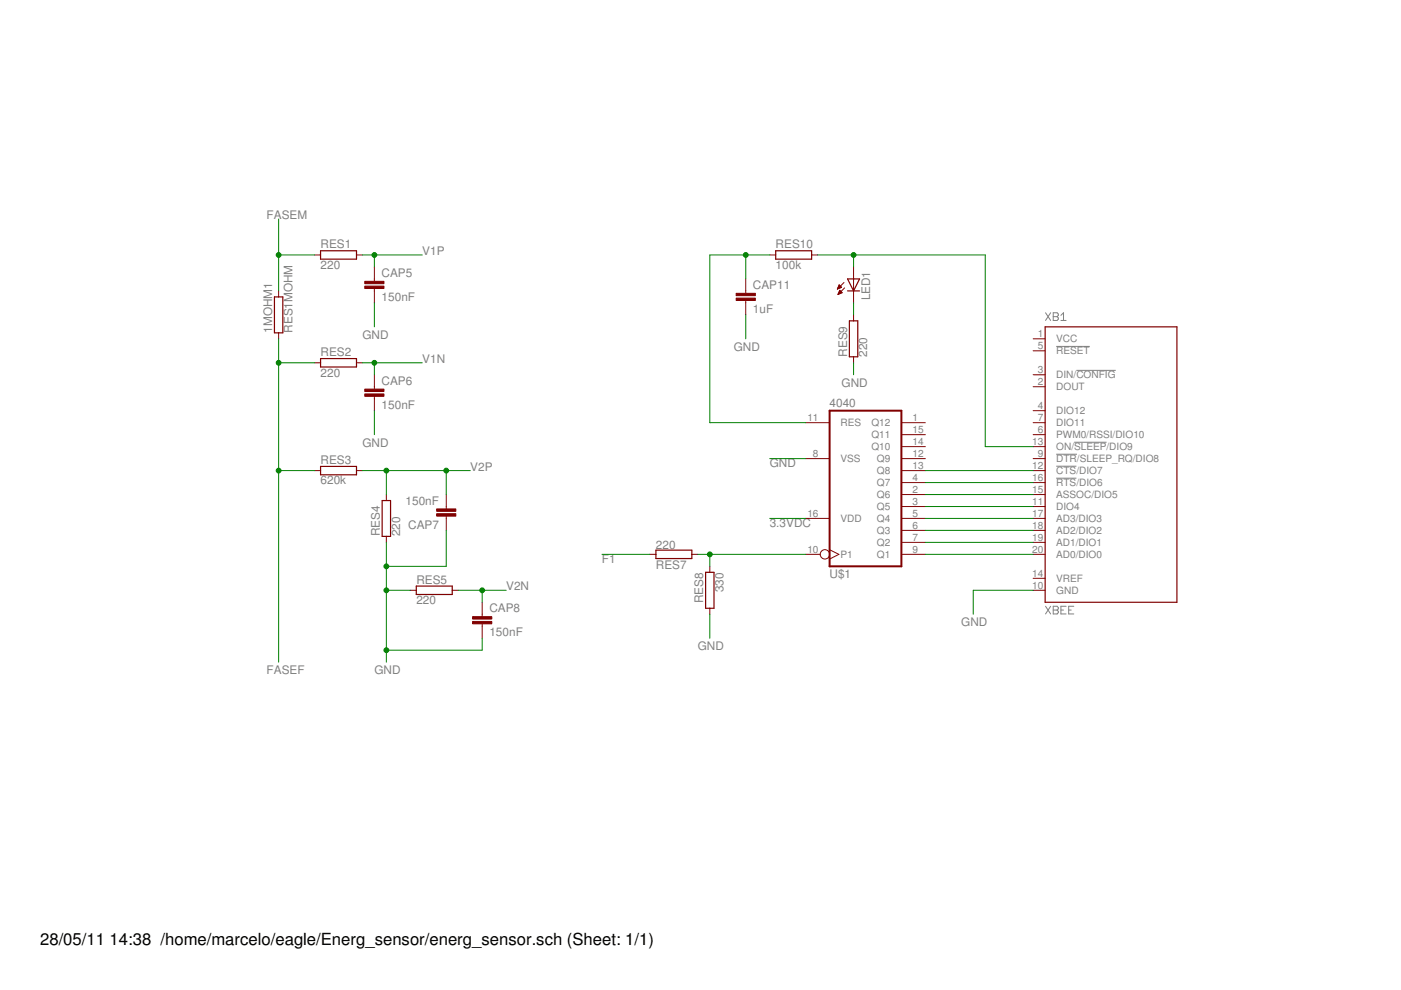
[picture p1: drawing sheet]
<svg xmlns="http://www.w3.org/2000/svg" width="297mm" height="210mm" viewBox="0 0 297 210" stroke-linecap="round" stroke-linejoin="round" font-family="sans-serif">
<g fill="#808080" stroke="#808080" stroke-width=".21">
<path d="M221.7 128.5l1.1 1.7z"/>
<path d="M222.8 128.5l-1.1 1.7z"/>
<path d="M223.3 128.5v1.7z"/>
<path d="M223.3 128.5h.8z"/>
<path d="M224.1 128.5l.3 .3z"/>
<path d="M224.4 128.8v.3z"/>
<path d="M224.1 129.3l.3-.2z"/>
<path d="M224.1 129.3l.3 .3z"/>
<path d="M224.4 129.6v.3z"/>
<path d="M224.4 129.9l-.3 .3z"/>
<path d="M223.3 130.2h.8z"/>
<path d="M223.3 129.3h.8z"/>
<path d="M224.9 128.5h1.1z"/>
<path d="M224.9 128.5v1.7z"/>
<path d="M224.9 130.2h1.1z"/>
<path d="M224.9 129.3h.6z"/>
<path d="M226.6 128.5h1.1z"/>
<path d="M226.6 128.5v1.7z"/>
<path d="M226.6 130.2h1.1z"/>
<path d="M226.6 129.3h.5z"/>
<path d="M221.7 66.3l1.1 1.6z"/>
<path d="M222.8 66.3l-1.1 1.6z"/>
<path d="M223.3 66.3v1.6z"/>
<path d="M223.3 66.3h.8z"/>
<path d="M224.1 66.3l.3 .3z"/>
<path d="M224.4 66.6v.3z"/>
<path d="M224.4 66.9l-.3 .2z"/>
<path d="M224.1 67.1l.3 .3z"/>
<path d="M224.4 67.4v.3z"/>
<path d="M224.4 67.7l-.3 .2z"/>
<path d="M223.3 67.9h.8z"/>
<path d="M223.3 67.1h.8z"/>
<path d="M224.9 66.9l.6-.6z"/>
<path d="M225.5 66.3v1.6z"/>
<path d="M224.9 67.9h1.1z"/>
<path d="M228.2 78.5h8.4z"/>
<path d="M223.9 73.4h7.2z"/>
<path d="M223.9 96.3h4.4z"/>
<path d="M223.9 98.8h4.3z"/>
<path d="M227.7 93.8h6.9z"/>
<path d="M223.9 101.4h4.3z"/>
</g>
<g fill="#800000" stroke="#800000" stroke-width=".25">
<path d="M60 62.9v7.7z"/>
<path d="M59.1 62.9h.9z"/>
<path d="M58.2 62.9v7.7z"/>
<path d="M59.1 70.6h.9z"/>
<path d="M58.2 62.9h.9z"/>
<path d="M58.2 70.6h.9z"/>
<path d="M68 54.9h7.6z"/>
<path d="M75.6 54.1v.8z"/>
<path d="M68 53.2h7.6z"/>
<path d="M68 54.1v.8z"/>
<path d="M75.6 53.2v.9z"/>
<path d="M68 53.2v.9z"/>
<path d="M68 77.8h7.6z"/>
<path d="M75.6 76.9v.9z"/>
<path d="M68 76h7.6z"/>
<path d="M68 76.9v.9z"/>
<path d="M75.6 76v.9z"/>
<path d="M68 76v.9z"/>
<path d="M68 100.7h7.6z"/>
<path d="M75.6 99.8v.9z"/>
<path d="M68 98.9h7.6z"/>
<path d="M68 99.8v.9z"/>
<path d="M75.6 98.9v.9z"/>
<path d="M68 98.9v.9z"/>
<path d="M82.8 106.1v7.6z"/>
<path d="M81.9 106.1h.9z"/>
<path d="M81 106.1v7.6z"/>
<path d="M81.9 113.7h.9z"/>
<path d="M81 106.1h.9z"/>
<path d="M81 113.7h.9z"/>
<path d="M88.3 126h7.6z"/>
<path d="M95.9 125.2v.8z"/>
<path d="M88.3 124.3h7.6z"/>
<path d="M88.3 125.2v.8z"/>
<path d="M95.9 124.3v.9z"/>
<path d="M88.3 124.3v.9z"/>
<path d="M139.1 116.6h7.6z"/>
<path d="M146.7 116.6v.9z"/>
<path d="M139.1 118.4h7.6z"/>
<path d="M139.1 116.6v.9z"/>
<path d="M146.7 117.5v.9z"/>
<path d="M139.1 117.5v.9z"/>
<path d="M151.4 121.3v7.7z"/>
<path d="M150.5 129h.9z"/>
<path d="M149.6 121.3v7.7z"/>
<path d="M150.5 121.3h.9z"/>
<path d="M149.6 129h.9z"/>
<path d="M149.6 121.3h.9z"/>
<path d="M221.6 69.3v58.4z"/>
<path d="M221.6 127.7h27.9z"/>
<path d="M249.5 69.3v58.4z"/>
<path d="M221.6 69.3h27.9z"/>
<path d="M182.2 59.1l-1.2 2.6z"/>
<path d="M179.7 59.1l1.3 2.6z"/>
<path d="M181 61.7h1.2z"/>
<path d="M179.7 61.7h1.3z"/>
<path d="M181 59.1h1.2z"/>
<path d="M179.7 59.1h1.3z"/>
<path d="M181.9 68v7.6z"/>
<path d="M181 68h.9z"/>
<path d="M180.1 68v7.6z"/>
<path d="M181 75.6h.9z"/>
<path d="M180.1 68h.9z"/>
<path d="M180.1 75.6h.9z"/>
<path d="M164.5 54.9h7.6z"/>
<path d="M172.1 54.1v.8z"/>
<path d="M164.5 53.2h7.6z"/>
<path d="M164.5 54.1v.8z"/>
<path d="M172.1 53.2v.9z"/>
<path d="M164.5 53.2v.9z"/>
</g>
<g fill="#800000" stroke="#800000" stroke-width=".21">
<path d="M59.1 61.7v1.2z"/>
<path d="M59.1 70.6v1.2z"/>
<path d="M75.6 54.1h1.3z"/>
<path d="M66.7 54.1h1.3z"/>
<path d="M75.6 76.9h1.3z"/>
<path d="M66.7 76.9h1.3z"/>
<path d="M79.4 56.6v2.5z"/>
<path d="M79.4 61.7v2.5z"/>
<path d="M79.4 61.2v.5z"/>
<path d="M79.4 59.1v.5z"/>
<path d="M79.4 79.5v2.5z"/>
<path d="M79.4 84.5v2.6z"/>
<path d="M79.4 84v.5z"/>
<path d="M79.4 82v.5z"/>
<path d="M75.6 99.8h1.3z"/>
<path d="M66.7 99.8h1.3z"/>
<path d="M81.9 104.9v1.2z"/>
<path d="M81.9 113.7v1.3z"/>
<path d="M94.6 109.9v2.6z"/>
<path d="M94.6 104.9v2.5z"/>
<path d="M94.6 107.4v.5z"/>
<path d="M94.6 109.4v.5z"/>
<path d="M95.9 125.2h1.3z"/>
<path d="M87 125.2h1.3z"/>
<path d="M102.2 127.7v2.5z"/>
<path d="M102.2 132.8v2.5z"/>
<path d="M102.2 132.3v.5z"/>
<path d="M102.2 130.2v.5z"/>
<path d="M191.1 89.6h5.1z"/>
<path d="M191.1 104.9h5.1z"/>
<path d="M191.1 107.4h5.1z"/>
<path d="M191.1 102.3h5.1z"/>
<path d="M191.1 109.9h5.1z"/>
<path d="M191.1 112.5h5.1z"/>
<path d="M191.1 115h5.1z"/>
<path d="M191.1 117.5h5.1z"/>
<path d="M175.9 118.5l2-1z"/>
<path d="M175.9 116.6l2 .9z"/>
<path d="M170.8 117.5h3.1z"/>
<path d="M170.8 89.6h5.1z"/>
<path d="M191.1 97.2h5.1z"/>
<path d="M191.1 99.8h5.1z"/>
<path d="M191.1 94.7h5.1z"/>
<path d="M191.1 92.2h5.1z"/>
<path d="M170.8 109.9h5.1z"/>
<path d="M170.8 97.2h5.1z"/>
<path d="M146.7 117.5h1.3z"/>
<path d="M137.8 117.5h1.3z"/>
<path d="M150.5 129v1.2z"/>
<path d="M150.5 120.1v1.2z"/>
<path d="M219.1 71.8h2.5z"/>
<path d="M219.1 82h2.5z"/>
<path d="M219.1 79.5h2.5z"/>
<path d="M219.1 74.4h2.5z"/>
<path d="M219.1 92.2h2.5z"/>
<path d="M219.1 97.2h2.5z"/>
<path d="M219.1 125.2h2.5z"/>
<path d="M219.1 107.4h2.5z"/>
<path d="M219.1 99.8h2.5z"/>
<path d="M219.1 94.7h2.5z"/>
<path d="M219.1 122.6h2.5z"/>
<path d="M219.1 104.9h2.5z"/>
<path d="M219.1 102.3h2.5z"/>
<path d="M219.1 109.9h2.5z"/>
<path d="M219.1 112.5h2.5z"/>
<path d="M219.1 115h2.5z"/>
<path d="M219.1 117.5h2.5z"/>
<path d="M219.1 89.6h2.5z"/>
<path d="M219.1 87.1h2.5z"/>
<path d="M181 61.7v2.5z"/>
<path d="M181 56.6v2.5z"/>
<path d="M181 59.1v2.6z"/>
<path d="M178.9 59.9l-1.4 1.4z"/>
<path d="M179.1 61l-1.4 1.4z"/>
<path d="M177.9 60.4l-.4 .9z"/>
<path d="M177.9 60.4l.5 .5z"/>
<path d="M177.5 61.3l.9-.4z"/>
<path d="M177.6 61.1h.3z"/>
<path d="M177.6 61h.5z"/>
<path d="M177.7 60.9h.7z"/>
<path d="M177.8 60.8h.5z"/>
<path d="M177.8 60.7h.4z"/>
<path d="M177.9 60.6h.2z"/>
<path d="M178.1 61.6l-.4 .8z"/>
<path d="M178.1 61.6l.5 .5z"/>
<path d="M177.7 62.4l.9-.3z"/>
<path d="M177.7 62.4h.1z"/>
<path d="M177.8 62.3h.3z"/>
<path d="M177.8 62.1h.6z"/>
<path d="M177.8 62h.7z"/>
<path d="M177.9 61.9h.5z"/>
<path d="M177.9 61.8h.4z"/>
<path d="M178 61.6h.1z"/>
<path d="M181 66.8v1.2z"/>
<path d="M181 75.6v1.3z"/>
<path d="M172.1 54.1h1.3z"/>
<path d="M163.2 54.1h1.3z"/>
<path d="M158.1 59.1v2.6z"/>
<path d="M158.1 64.2v2.6z"/>
<path d="M158.1 63.7v.5z"/>
<path d="M158.1 61.7v.5z"/>
</g>
<g fill="#800000" stroke="#800000" stroke-width=".21">
<path d="M77.3 59.6h4.1v.6h-4.1z"/>
<path d="M77.3 60.7h4.1v.5h-4.1z"/>
<path d="M77.3 82.5h4.1v.5h-4.1z"/>
<path d="M77.3 83.5h4.1v.5h-4.1z"/>
<path d="M92.6 108.9h4v.5h-4z"/>
<path d="M92.6 107.9h4v.5h-4z"/>
<path d="M100.2 130.7h4.1v.6h-4.1z"/>
<path d="M100.2 131.8h4.1v.5h-4.1z"/>
<path d="M156.1 62.2h4v.5h-4z"/>
<path d="M156.1 63.2h4v.5h-4z"/>
</g>
<circle cx="174.9" cy="117.5" r=".99" fill="none" stroke="#800000" stroke-width=".21"/>
<g fill="#800000" stroke="#800000" stroke-width=".42">
<path d="M175.9 87.1h15.2z"/>
<path d="M191.1 87.1v33z"/>
<path d="M175.9 120.1h15.2z"/>
<path d="M175.9 87.1v33z"/>
</g>
<g fill="#008000" stroke="#008000" stroke-width=".21">
<path d="M59.1 46.4v7.7z"/>
<path d="M59.1 54.1v7.6z"/>
<path d="M59.1 54.1h7.6z"/>
<path d="M59.1 71.8v5.1z"/>
<path d="M59.1 76.9h7.6z"/>
<path d="M59.1 76.9v22.9z"/>
<path d="M59.1 99.8h7.6z"/>
<path d="M59.1 99.8v40.6z"/>
<path d="M79.4 64.2v5.1z"/>
<path d="M79.4 87.1v5.1z"/>
<path d="M94.6 112.5v7.6z"/>
<path d="M81.9 120.1h12.7z"/>
<path d="M81.9 115v5.1z"/>
<path d="M81.9 120.1v5.1z"/>
<path d="M81.9 125.2v12.7z"/>
<path d="M81.9 137.9v2.5z"/>
<path d="M81.9 125.2h5.1z"/>
<path d="M102.2 135.3v2.6z"/>
<path d="M81.9 137.9h20.3z"/>
<path d="M163.2 97.2h7.6z"/>
<path d="M150.5 130.2v5.1z"/>
<path d="M181 76.9v2.6z"/>
<path d="M158.1 66.8v5z"/>
<path d="M206.4 125.2h12.7z"/>
<path d="M206.4 125.2v5z"/>
<path d="M163.2 109.9h7.6z"/>
<path d="M76.9 54.1h2.5z"/>
<path d="M79.4 54.1v2.5z"/>
<path d="M79.4 54.1h10.1z"/>
<path d="M76.9 76.9h2.5z"/>
<path d="M79.4 76.9v2.6z"/>
<path d="M79.4 76.9h10.1z"/>
<path d="M76.9 99.8h5z"/>
<path d="M81.9 99.8v5.1z"/>
<path d="M81.9 99.8h12.7z"/>
<path d="M94.6 99.8v5.1z"/>
<path d="M94.6 99.8h5.1z"/>
<path d="M97.2 125.2h5z"/>
<path d="M102.2 125.2v2.5z"/>
<path d="M102.2 125.2h5.1z"/>
<path d="M127.6 117.5h10.2z"/>
<path d="M148 117.5h2.5z"/>
<path d="M150.5 117.5h20.3z"/>
<path d="M150.5 117.5v2.6z"/>
<path d="M196.2 117.5h22.9z"/>
<path d="M196.2 115h22.9z"/>
<path d="M196.2 112.5h22.9z"/>
<path d="M196.2 109.9h22.9z"/>
<path d="M196.2 107.4h22.9z"/>
<path d="M196.2 104.9h22.9z"/>
<path d="M196.2 102.3h22.9z"/>
<path d="M196.2 99.8h22.9z"/>
<path d="M181 64.2v2.6z"/>
<path d="M158.1 54.1h5.1z"/>
<path d="M158.1 54.1v5z"/>
<path d="M150.5 54.1h7.6z"/>
<path d="M150.5 54.1v35.5z"/>
<path d="M150.5 89.6h20.3z"/>
<path d="M173.4 54.1h7.6z"/>
<path d="M181 54.1v2.5z"/>
<path d="M181 54.1h27.9z"/>
<path d="M208.9 54.1v40.6z"/>
<path d="M208.9 94.7h10.2z"/>
<circle cx="59.1" cy="54.1" r=".51"/>
<circle cx="59.1" cy="76.9" r=".51"/>
<circle cx="59.1" cy="99.8" r=".51"/>
<circle cx="81.9" cy="120.1" r=".51"/>
<circle cx="81.9" cy="125.2" r=".51"/>
<circle cx="81.9" cy="137.9" r=".51"/>
<circle cx="79.4" cy="54.1" r=".51"/>
<circle cx="79.4" cy="76.9" r=".51"/>
<circle cx="81.9" cy="99.8" r=".51"/>
<circle cx="94.6" cy="99.8" r=".51"/>
<circle cx="102.2" cy="125.2" r=".51"/>
<circle cx="150.5" cy="117.5" r=".51"/>
<circle cx="158.1" cy="54.1" r=".51"/>
<circle cx="181" cy="54.1" r=".51"/>
</g>
<g font-size="3.5">
<text x="8.5" y="200.4">28/05/11</text>
<text x="23.2" y="200.4">14:38 /home/marcelo/eagle/Energ_sensor/energ_sensor.sch (Sheet: 1/1)</text>
</g>
<g font-size="2.5" fill="#808080">
<text x="56.5" y="46.4">FASEM</text>
<text x="68" y="52.7">RES1</text>
<text x="164.5" y="52.7">RES10</text>
<text x="68" y="57">220</text>
<text x="80.9" y="58.8">CAP5</text>
<text x="89.5" y="54.1">V1P</text>
<text x="164.5" y="57">100k</text>
<text x="80.9" y="63.8">150nF</text>
<text x="159.6" y="61.3">CAP11</text>
<text x="184.5" y="63.7" transform="rotate(-90 184.5 63.7)">LED1</text>
<text x="57.7" y="70.6" transform="rotate(-90 57.7 70.6)">1MOHM1</text>
<text x="62" y="70.6" transform="rotate(-90 62 70.6)">RES1MOHM</text>
<text x="76.8" y="71.8">GND</text>
<text x="159.6" y="66.4">1uF</text>
<text x="68" y="75.5">RES2</text>
<text x="89.5" y="76.9">V1N</text>
<text x="155.6" y="74.4">GND</text>
<text x="179.6" y="75.6" transform="rotate(-90 179.6 75.6)">RES9</text>
<text x="183.9" y="75.6" transform="rotate(-90 183.9 75.6)">220</text>
<text x="68" y="79.8">220</text>
<text x="80.9" y="81.6">CAP6</text>
<text x="178.4" y="82">GND</text>
<text x="80.9" y="86.7">150nF</text>
<text x="175.9" y="86.3">4040</text>
<text x="76.8" y="94.7">GND</text>
<text x="68" y="98.4">RES3</text>
<text x="99.7" y="99.8">V2P</text>
<text x="163.2" y="99">GND</text>
<text x="68" y="102.7">620k</text>
<text x="86" y="107">150nF</text>
<text x="80.6" y="113.7" transform="rotate(-90 80.6 113.7)">RES4</text>
<text x="84.8" y="113.7" transform="rotate(-90 84.8 113.7)">220</text>
<text x="86.6" y="112.1">CAP7</text>
<text x="163.2" y="111.7">3.3VDC</text>
<text x="127.6" y="119.3">F1</text>
<text x="139.1" y="116.4">220</text>
<text x="88.3" y="123.8">RES5</text>
<text x="107.3" y="125.2">V2N</text>
<text x="139.1" y="120.7">RES7</text>
<text x="153.4" y="125.5" transform="rotate(-90 153.4 125.5)">330</text>
<text x="175.9" y="122.5">U$1</text>
<text x="88.3" y="128.1">220</text>
<text x="103.8" y="129.9">CAP8</text>
<text x="149.1" y="127.9" transform="rotate(-90 149.1 127.9)">RES8</text>
<text x="103.8" y="134.9">150nF</text>
<text x="147.9" y="137.9">GND</text>
<text x="203.8" y="132.8">GND</text>
<text x="56.5" y="142.9">FASEF</text>
<text x="79.4" y="142.9">GND</text>
</g>
<g font-size="2.1" fill="#808080">
<text x="220.1" y="71.5">1</text>
<text x="220.1" y="74">5</text>
<text x="223.9" y="72.6">VCC</text>
<text x="223.9" y="75.1">RESET</text>
<text x="220.1" y="81.6">2</text>
<text x="220.1" y="79.1">3</text>
<text x="223.9" y="82.8">DOUT</text>
<text x="223.9" y="80.2">DIN/CONFIG</text>
<text x="171.2" y="89.3">11</text>
<text x="193.5" y="89.3">1</text>
<text x="220.1" y="89.3">7</text>
<text x="220.1" y="86.7">4</text>
<text x="223.9" y="87.8">DIO12</text>
<text x="178.2" y="90.4">RES</text>
<text x="184.7" y="90.4">Q12</text>
<text x="184.7" y="95.5">Q10</text>
<text x="184.7" y="92.9">Q11</text>
<text x="193.5" y="94.3">14</text>
<text x="193.5" y="91.8">15</text>
<text x="218.9" y="94.3">13</text>
<text x="220.1" y="91.8">6</text>
<text x="223.9" y="92.9">PWM0/RSSI/DIO10</text>
<text x="223.9" y="95.5">ON/SLEEP/DIO9</text>
<text x="223.9" y="90.4">DIO11</text>
<text x="172.4" y="96.9">8</text>
<text x="178.2" y="98">VSS</text>
<text x="185.9" y="98">Q9</text>
<text x="185.9" y="100.5">Q8</text>
<text x="193.5" y="102">4</text>
<text x="193.5" y="96.9">12</text>
<text x="193.5" y="99.4">13</text>
<text x="218.9" y="99.4">12</text>
<text x="218.9" y="102">16</text>
<text x="220.1" y="96.9">9</text>
<text x="223.9" y="98">DTR/SLEEP_RQ/DIO8</text>
<text x="223.9" y="100.5">CTS/DIO7</text>
<text x="185.9" y="105.6">Q6</text>
<text x="185.9" y="103.1">Q7</text>
<text x="193.5" y="104.5">2</text>
<text x="193.5" y="107">3</text>
<text x="218.9" y="107">11</text>
<text x="218.9" y="104.5">15</text>
<text x="223.9" y="105.6">ASSOC/DIO5</text>
<text x="223.9" y="103.1">RTS/DIO6</text>
<text x="171.2" y="109.6">16</text>
<text x="178.2" y="110.7">VDD</text>
<text x="185.9" y="108.1">Q5</text>
<text x="185.9" y="110.7">Q4</text>
<text x="185.9" y="113.2">Q3</text>
<text x="193.5" y="109.6">5</text>
<text x="193.5" y="112.1">6</text>
<text x="218.9" y="109.6">17</text>
<text x="218.9" y="112.1">18</text>
<text x="223.9" y="108.1">DIO4</text>
<text x="223.9" y="110.7">AD3/DIO3</text>
<text x="223.9" y="113.2">AD2/DIO2</text>
<text x="171.2" y="117.2">10</text>
<text x="178.2" y="118.3">P1</text>
<text x="185.9" y="115.8">Q2</text>
<text x="185.9" y="118.3">Q1</text>
<text x="193.5" y="114.7">7</text>
<text x="193.5" y="117.2">9</text>
<text x="218.9" y="114.7">19</text>
<text x="218.9" y="117.2">20</text>
<text x="223.9" y="115.8">AD1/DIO1</text>
<text x="223.9" y="118.3">AD0/DIO0</text>
<text x="218.9" y="124.8">10</text>
<text x="218.9" y="122.3">14</text>
<text x="223.9" y="125.9">GND</text>
<text x="223.9" y="123.4">VREF</text>
</g>
</svg>
